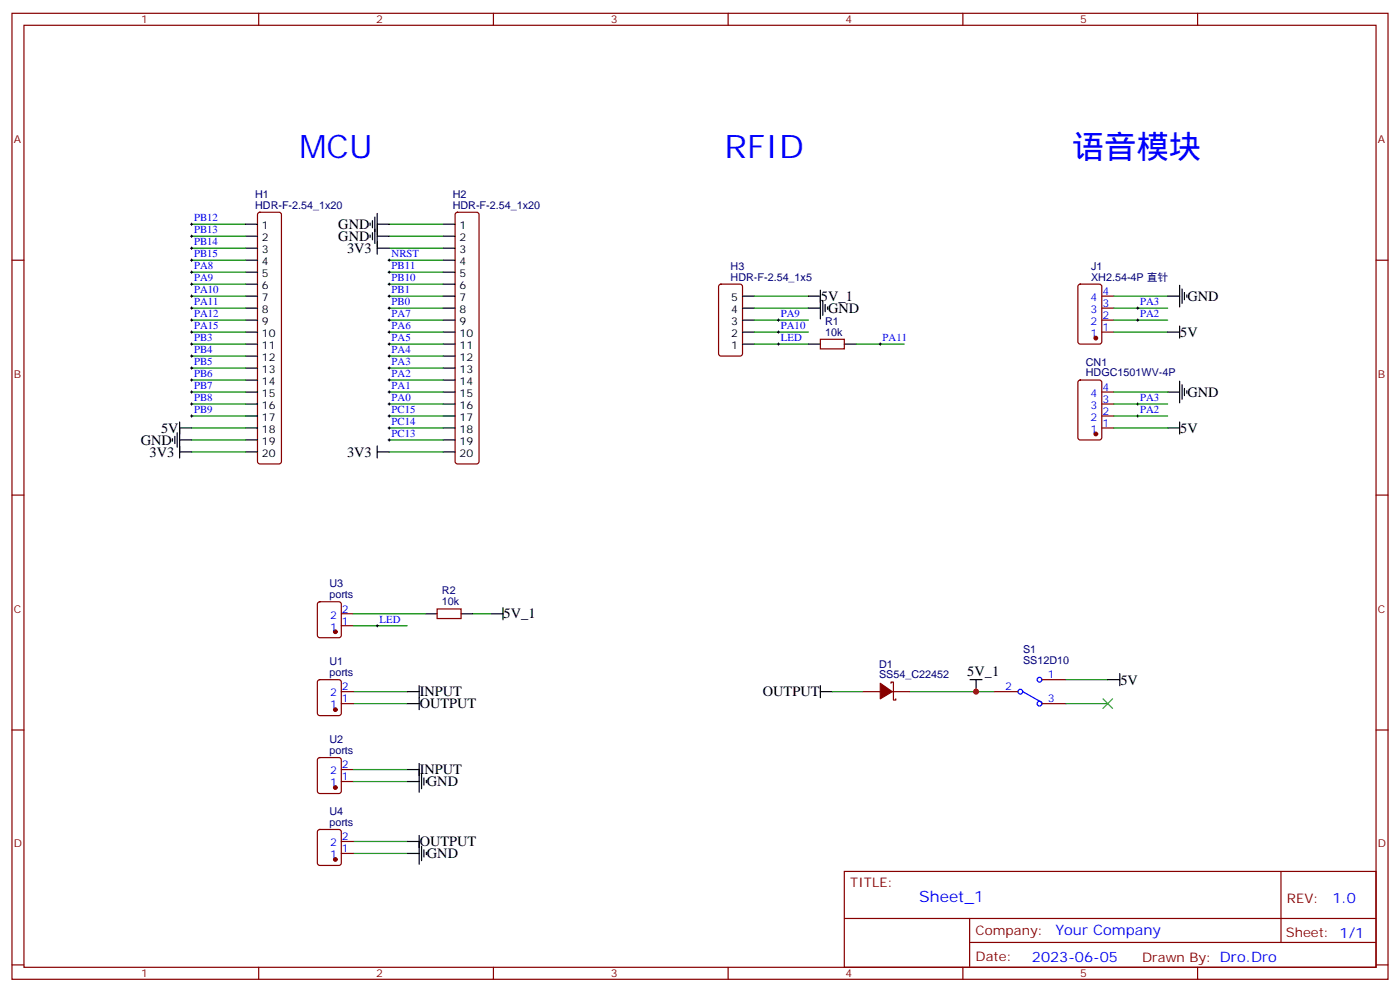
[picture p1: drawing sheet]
<svg xmlns="http://www.w3.org/2000/svg" width="412mm" height="292mm" viewBox="0 0 412 292" stroke-linecap="round" stroke-linejoin="round" font-family="sans-serif">
<g fill="none" stroke="#870000" stroke-width=".35">
<path d="M3.5 3.9h405.4v284.4h-405.4zM7.1 7.4h398.2v277.3h-398.2zM76.2 3.9v3.5M145.3 3.9v3.5M214.5 3.9v3.5M283.6 3.9v3.5M352.8 3.9v3.5M3.5 76.6h3.6M76.1 62.7l.5-.2h5.6l.5 .2 .2 .5v72.7l-.2 .5-.5 .2h-5.6l-.5-.3-.3-.4v-72.7zM134.3 62.7l.5-.2h5.6l.5 .2 .2 .5v72.7l-.2 .5-.5 .2h-5.6l-.5-.3-.2-.4v-72.7zM405.3 76.6h3.6M211.9 83.9l.5-.3h5.6l.7 .5v20l-.4 .7h-5.9l-.7-.5v-20z"/>
<path d="M241.7 99.9h7v2.8h-7zM317.7 83.9l.5-.3h5.6l.7 .5 .1 16.5-.5 .6-5.9 .1-.6-.5-.1-16.5zM324.6 87.2h3.5M324.6 90.7h3.5M324.6 94.2h3.5M324.6 97.8h3.5M317.7 112.1l.5-.2h5.6l.7 .4 .1 16.5-.5 .6-5.9 .1-.6-.5-.1-16.4zM324.6 118.9h3.5M324.6 115.4h3.5M324.6 126h3.5M324.6 122.4h3.5M3.5 145.7h3.6"/>
<path d="M405.3 145.7h3.6M93.7 177.3l.5-.2h5.6l.7 .5v9.4l-.4 .7h-5.9l-.7-.4v-9.5zM128.8 179.2h7v2.9h-7zM100.5 184.2h3.6M100.5 180.7h3.6M3.5 214.9h3.6M93.7 200.3l.5-.2h5.6l.7 .4v9.4l-.4 .7h-5.9l-.7-.4v-9.4zM100.5 207.1h3.6M100.5 203.6h3.6M254 203.6h5.3M262.5 201.1v-.3h.7v5.3h.7v-.4M262.8 203.6h5.3"/>
<path d="M292.8 203.6h7.1M306.9 207.1h7.1M306.9 200.1h7.1M405.3 214.9h3.6M93.7 223.2l.5-.2h5.6l.7 .4v9.5l-.4 .6-5.9 .1-.7-.5v-9.4zM100.5 230h3.6M100.5 226.5h3.6M93.7 244.4l.5-.2h5.6l.7 .4v9.4l-.4 .7h-5.9l-.7-.4v-9.4zM100.5 251.2h3.6M100.5 247.7h3.6M248.7 256.5h156.6v28.2h-156.6zM377.3 256.5v20.9"/>
<path d="M248.7 270.4h156.5M285.6 277.4h119.6M285.6 270.4v14.1M3.5 284h3.6M76.2 284.7v3.6M145.3 284.7v3.6M214.5 284.7v3.6M283.6 284.7v3.6M352.8 284.7v3.6M405.3 284h3.6"/>
</g>
<g fill="none" stroke="#008700" stroke-width=".35">
<path d="M56.4 66h15.9M56.4 69.5h15.9M56.4 73.1h15.9M56.4 76.6h15.9M114.7 66h15.8M114.7 69.5h15.8M114.7 73.1h15.8M114.7 76.6h15.8M56.4 90.7h15.9M56.4 87.2h15.9M56.4 83.6h15.9M56.4 80.1h15.9"/>
<path d="M56.4 97.8h15.9M56.4 94.2h15.9M114.7 90.7h15.8M114.7 87.2h15.8M114.7 83.6h15.8M114.7 80.1h15.8M114.7 97.8h15.8M114.7 94.2h15.8M222.2 90.7h15.9M222.2 87.2h15.9M222.2 97.8h15.9M222.2 94.2h15.9"/>
<path d="M328.1 90.7h15.9M328.1 87.2h15.9M328.1 97.8h15.9M328.1 94.2h15.9M56.4 104.8h15.9M56.4 101.3h15.9M56.4 118.9h15.9M56.4 115.4h15.9M56.4 111.9h15.9M56.4 108.3h15.9M114.7 104.8h15.8M114.7 101.3h15.8"/>
<path d="M114.7 118.9h15.8M114.7 115.4h15.8M114.7 111.9h15.8M114.7 108.3h15.8M222.2 101.3h15.9M252.2 101.3h14.1M328.1 118.9h15.9M328.1 115.4h15.9M56.4 133h15.9M56.4 129.5h15.9M56.4 126h15.9M56.4 122.4h15.9"/>
<path d="M114.7 133h15.8M114.7 129.5h15.8M114.7 126h15.8M114.7 122.4h15.8M328.1 126h15.9M328.1 122.4h15.9M104.1 184.2h15.8M104.1 180.7h21.1M139.3 180.7h5.3M104.1 207.1h15.8M104.1 203.6h15.8M245.2 203.6h8.8"/>
<path d="M268.1 203.6h24.7M314 207.1h12.3M314 200.1h12.3M104.1 226.5h15.8M104.1 230h15.8M104.1 251.2h15.8M104.1 247.7h15.8"/>
</g>
<g fill="none" stroke="#000" stroke-width=".35">
<path d="M72.3 66h3.5M72.3 69.5h3.5M72.3 73.1h3.5M72.3 76.6h3.5M109 65.7v.7M109 69.2v.7M109.7 64.9v2.2M109.7 68.5v2.1M110.4 63.9v7.7M111.1 66h3.6M111.1 69.5h3.6M111.1 73.1h3.6"/>
<path d="M111.1 62.8v12M130.5 66h3.6M130.5 69.5h3.6M130.5 73.1h3.6M130.5 76.6h3.6M72.3 80.1h3.5M72.3 83.6h3.5M72.3 87.2h3.5M72.3 90.7h3.5M72.3 94.2h3.5M72.3 97.8h3.5M130.5 80.1h3.6"/>
<path d="M130.5 83.6h3.6M130.5 87.2h3.6M130.5 90.7h3.6M130.5 94.2h3.6M130.5 97.8h3.6M218.7 87.2h3.5M218.7 90.7h3.5M218.7 94.2h3.5M218.7 97.8h3.5M238.1 87.2h3.6M238.1 90.7h3.6M241.7 85.4v8.5"/>
<path d="M242.4 88.6v4.2M243.1 89.6v2.2M243.8 90.3v.8M344 87.2h3.5M344 97.8h3.5M347.5 84v6.3M347.5 96v3.5M348.2 85.1v4.2M348.9 86.1v2.1M349.6 86.8v.7M72.3 101.3h3.5M72.3 104.8h3.5"/>
<path d="M72.3 108.3h3.5M72.3 111.9h3.5M72.3 115.4h3.5M72.3 118.9h3.5M130.5 101.3h3.6M130.5 104.8h3.6M130.5 108.3h3.6M130.5 111.9h3.6M130.5 115.4h3.6M130.5 118.9h3.6M218.7 101.3h3.5M238.1 101.3h3.6"/>
<path d="M248.7 101.3h3.5M344 115.4h3.5M347.5 112.2v6.4M348.2 113.3v4.2M348.9 114.3v2.2M349.6 115v.7M50.8 129.2v.7M51.5 128.4v2.2M52.2 127.4v4.2M52.9 126h3.5M52.9 129.5h3.5M52.9 133h3.5"/>
<path d="M52.9 124.2v10.6M72.3 122.4h3.5M72.3 126h3.5M72.3 129.5h3.5M72.3 133h3.5M111.1 133h3.6M111.1 131.3v3.5M130.5 122.4h3.6M130.5 126h3.6M130.5 129.5h3.6M130.5 133h3.6M344 126h3.5"/>
<path d="M347.5 124.2v3.5M148.2 178.9v3.5M125.2 180.7h3.6M135.8 180.7h3.5M144.6 180.7h3.6M329.8 198.3v3.5M119.9 203.6h3.6M119.9 207.1h3.6M123.5 201.8v7.1M241.7 203.6h3.5M241.7 201.8v3.6M285.8 200.1h3.5"/>
<path d="M287.5 200.1v3.5M326.3 200.1h3.5M119.9 226.5h3.6M119.9 230h3.6M123.5 224.8v8.4M124.2 227.9v4.3M124.9 229v2.1M125.6 229.7v.7M119.9 251.2h3.6M119.9 247.7h3.6M123.5 245.9v8.5M124.2 249.1v4.2"/>
<path d="M124.9 250.2v2.1M125.6 250.9v.7"/>
</g>
<g fill="none" stroke="#000" stroke-width=".29">
<path d="M56.1 66h.7M56.1 69.5h.7M56.1 73.1h.7M56.1 76.6h.7M56.4 65.7v.7M56.4 69.2v.7M56.4 72.7v.7M56.4 76.2v.7M56.4 79.8v.7M114.3 76.6h.7M114.7 76.2v.7M114.7 79.8v.7"/>
<path d="M56.1 80.1h.7M56.1 83.6h.7M56.1 87.2h.7M56.1 90.7h.7M56.1 94.2h.7M56.1 97.8h.7M56.4 83.3v.7M56.4 86.8v.7M56.4 90.3v.8M56.4 93.9v.7M56.4 97.4v.7M114.3 80.1h.7"/>
<path d="M114.3 83.6h.7M114.3 87.2h.7M114.3 90.7h.7M114.3 94.2h.7M114.3 97.8h.7M114.7 83.3v.7M114.7 86.8v.7M114.7 90.3v.8M114.7 93.9v.7M114.7 97.4v.7M229 94.2h.7M229 97.8h.7"/>
<path d="M229.3 93.9v.7M229.3 97.4v.7M334.8 90.7h.7M334.8 94.2h.7M335.1 90.3v.8M335.1 93.9v.7M56.1 101.3h.7M56.1 104.8h.7M56.1 108.3h.7M56.1 111.9h.7M56.1 115.4h.7M56.1 118.9h.7"/>
<path d="M56.4 100.9v.7M56.4 104.5v.7M56.4 108v.7M56.4 111.5v.7M56.4 115v.7M56.4 118.6v.7M114.3 101.3h.7M114.3 104.8h.7M114.3 108.3h.7M114.3 111.9h.7M114.3 115.4h.7M114.3 118.9h.7"/>
<path d="M114.7 100.9v.7M114.7 104.5v.7M114.7 108v.7M114.7 111.5v.7M114.7 115v.7M114.7 118.6v.7M229 101.3h.7M229.3 100.9v.7M258.9 101.3h.7M259.3 100.9v.7M334.8 118.9h.7M335.1 118.6v.7"/>
<path d="M56.1 122.4h.7M56.4 122.1v.7M114.3 122.4h.7M114.3 129.5h.7M114.3 126h.7M114.7 122.1v.7M114.7 125.6v.7M114.7 129.2v.7M334.8 122.4h.7M335.1 122.1v.7M110.8 184.2h.7M111.1 183.8v.7"/>
</g>
<g fill="#870000" stroke="#870000" stroke-width=".35">
<path d="M259.3 201.1l3.5 2.5-3.5 2.1z"/>
<circle cx="98.8" cy="185.9" r=".53"/>
<circle cx="98.8" cy="208.9" r=".53"/>
<circle cx="98.8" cy="231.8" r=".53"/>
<circle cx="98.8" cy="253" r=".53"/>
<circle cx="322.8" cy="99.5" r=".53"/>
<circle cx="322.8" cy="127.7" r=".53"/>
</g>
<g fill="none" stroke="#00f" stroke-width=".35">
<path d="M301.3 203.6l5.6 3.2M306.9 207.1a.71 .71 0 0 0-1-.6 .71 .71 0 0 0-.2 1.1 .71 .71 0 0 0 1.2-.2v-.3"/>
<circle cx="300.6" cy="203.6" r=".71"/>
<circle cx="306.2" cy="200.1" r=".71"/>
</g>
<path d="M324.9 205.7l2.8 2.8M327.7 205.7l-2.8 2.8" fill="none" stroke="#3c3" stroke-width=".35"/>
<circle cx="287.5" cy="203.6" r=".88" fill="#c00"/>
<g font-size="9.5" fill="#00f">
<text x="88.2" y="46.6">MCU</text>
<text x="213.4" y="46.6">RFID</text>
<text x="315.7" y="46.6">语音模块</text>
</g>
<text font-size="4.6" fill="#00f" x="270.8" y="265.5">Sheet_1</text>
<g font-size="4.2">
<text x="99.7" y="67.4">GND</text>
<text x="99.7" y="70.9">GND</text>
<text x="102.2" y="74.5">3V3</text>
<text x="241.8" y="88.6">5V_1</text>
<text x="349.8" y="88.6">GND</text>
<text x="243.9" y="92.1">GND</text>
<text x="347.7" y="99.2">5V</text>
<text x="349.8" y="116.8">GND</text>
<text x="41.5" y="130.9">GND</text>
<text x="47.4" y="127.4">5V</text>
<text x="347.7" y="127.4">5V</text>
<text x="44" y="134.4">3V3</text>
<text x="102.2" y="134.4">3V3</text>
<text x="148.3" y="182">5V_1</text>
<text x="284.9" y="199">5V_1</text>
<text x="330" y="201.5">5V</text>
<text x="123.6" y="205">INPUT</text>
<text x="123.6" y="208.5">OUTPUT</text>
<text x="224.7" y="205">OUTPUT</text>
<text x="123.6" y="227.9">INPUT</text>
<text x="125.8" y="231.5">GND</text>
<text x="123.6" y="249.1">OUTPUT</text>
<text x="125.8" y="252.6">GND</text>
</g>
<g font-size="4.2" fill="#00f">
<text x="392.5" y="265.8">1.0</text>
<text x="310.9" y="275.3">Your Company</text>
<text x="304" y="283.1">2023-06-05</text>
</g>
<g font-size="3.9" fill="#800">
<text x="250.5" y="261.1">TITLE:</text>
<text x="379.1" y="265.8">REV:</text>
<text x="287.4" y="275.3">Company:</text>
<text x="378.7" y="275.9">Sheet: 1/1</text>
<text x="287.4" y="283">Date:</text>
<text x="336.4" y="283.1">Drawn By: Dro.Dro</text>
</g>
<g font-size="3.2" fill="#800">
<text x="41.6" y="6.9">1</text>
<text x="110.8" y="6.9">2</text>
<text x="179.9" y="6.9">3</text>
<text x="249.1" y="6.9">4</text>
<text x="318.2" y="6.9">5</text>
<text x="4.1" y="42">A</text>
<text x="405.9" y="42">A</text>
<text x="4.1" y="111.2">B</text>
<text x="405.9" y="111.2">B</text>
<text x="4.1" y="180.3">C</text>
<text x="405.9" y="180.3">C</text>
<text x="4.1" y="249.4">D</text>
<text x="405.9" y="249.4">D</text>
<text x="41.6" y="287.7">1</text>
<text x="110.8" y="287.7">2</text>
<text x="179.9" y="287.7">3</text>
<text x="249.1" y="287.7">4</text>
<text x="318.2" y="287.7">5</text>
</g>
<g font-size="3.2" fill="#000080">
<text x="75.2" y="58.3">H1</text>
<text x="133.4" y="58.3">H2</text>
<text x="75.2" y="61.4">HDR-F-2.54_1x20</text>
<text x="133.4" y="61.4">HDR-F-2.54_1x20</text>
<text x="215.2" y="82.6">HDR-F-2.54_1x5</text>
<text x="215.2" y="79.4">H3</text>
<text x="321.4" y="82.6">XH2.54-4P 直针</text>
<text x="321.4" y="79.4">J1</text>
<text x="243.1" y="95.6">R1</text>
<text x="243.1" y="98.8">10k</text>
<text x="319.8" y="107.6">CN1</text>
<text x="319.8" y="110.8">HDGC1501WV-4P</text>
<text x="97" y="172.8">U3</text>
<text x="97" y="176.1">ports</text>
<text x="130.2" y="178.2">10k</text>
<text x="130.2" y="175">R2</text>
<text x="97" y="195.8">U1</text>
<text x="258.9" y="196.5">D1</text>
<text x="301.4" y="195.5">SS12D10</text>
<text x="301.4" y="192.3">S1</text>
<text x="97" y="199">ports</text>
<text x="258.9" y="199.7">SS54_C22452</text>
<text x="97" y="221.9">ports</text>
<text x="97" y="218.7">U2</text>
<text x="97" y="239.9">U4</text>
<text x="97" y="243.1">ports</text>
</g>
<g font-size="3.2" fill="#00f">
<text x="57.1" y="65.1">PB12</text>
<text x="57.1" y="68.7">PB13</text>
<text x="57.1" y="72.2">PB14</text>
<text x="57.1" y="75.7">PB15</text>
<text x="115.4" y="75.7">NRST</text>
<text x="57.1" y="79.2">PA8</text>
<text x="57.1" y="82.8">PA9</text>
<text x="115.4" y="82.8">PB10</text>
<text x="115.4" y="79.2">PB11</text>
<text x="57.1" y="86.3">PA10</text>
<text x="57.1" y="89.8">PA11</text>
<text x="115.4" y="89.8">PB0</text>
<text x="115.4" y="86.3">PB1</text>
<text x="321.2" y="88.6">4</text>
<text x="324.7" y="86.8">4</text>
<text x="335.8" y="89.8">PA3</text>
<text x="57.1" y="93.3">PA12</text>
<text x="115.4" y="93.3">PA7</text>
<text x="230" y="93.3">PA9</text>
<text x="321.2" y="92.1">3</text>
<text x="321.2" y="95.6">2</text>
<text x="324.7" y="90.3">3</text>
<text x="324.7" y="93.9">2</text>
<text x="335.8" y="93.3">PA2</text>
<text x="57.1" y="96.9">PA15</text>
<text x="57.1" y="100.4">PB3</text>
<text x="115.4" y="100.4">PA5</text>
<text x="115.4" y="96.9">PA6</text>
<text x="230" y="96.9">PA10</text>
<text x="230" y="100.4">LED</text>
<text x="260" y="100.4">PA11</text>
<text x="321.2" y="99.2">1</text>
<text x="324.7" y="97.4">1</text>
<text x="57.1" y="103.9">PB4</text>
<text x="57.1" y="107.5">PB5</text>
<text x="115.4" y="107.5">PA3</text>
<text x="115.4" y="103.9">PA4</text>
<text x="57.1" y="111">PB6</text>
<text x="115.4" y="111">PA2</text>
<text x="57.1" y="114.5">PB7</text>
<text x="57.1" y="118">PB8</text>
<text x="115.4" y="118">PA0</text>
<text x="115.4" y="114.5">PA1</text>
<text x="321.2" y="116.8">4</text>
<text x="324.7" y="118.6">3</text>
<text x="324.7" y="115">4</text>
<text x="335.8" y="118">PA3</text>
<text x="57.1" y="121.6">PB9</text>
<text x="115.4" y="125.1">PC14</text>
<text x="115.4" y="121.6">PC15</text>
<text x="321.2" y="123.9">2</text>
<text x="321.2" y="120.3">3</text>
<text x="324.7" y="125.6">1</text>
<text x="324.7" y="122.1">2</text>
<text x="335.8" y="121.6">PA2</text>
<text x="115.4" y="128.6">PC13</text>
<text x="321.2" y="127.4">1</text>
<text x="97.2" y="185.6">1</text>
<text x="97.2" y="182.1">2</text>
<text x="100.7" y="183.8">1</text>
<text x="100.7" y="180.3">2</text>
<text x="111.8" y="183.3">LED</text>
<text x="100.7" y="203.2">2</text>
<text x="296.1" y="203.2">2</text>
<text x="308.7" y="199.7">1</text>
<text x="97.2" y="208.5">1</text>
<text x="97.2" y="205">2</text>
<text x="100.7" y="206.8">1</text>
<text x="308.7" y="206.8">3</text>
<text x="97.2" y="227.9">2</text>
<text x="100.7" y="226.2">2</text>
<text x="97.2" y="231.5">1</text>
<text x="100.7" y="229.7">1</text>
<text x="97.2" y="249.1">2</text>
<text x="100.7" y="250.9">1</text>
<text x="100.7" y="247.3">2</text>
<text x="97.2" y="252.6">1</text>
</g>
<g font-size="3.2">
<text x="77.2" y="67.4">1</text>
<text x="77.2" y="70.9">2</text>
<text x="135.4" y="67.4">1</text>
<text x="135.4" y="70.9">2</text>
<text x="77.2" y="74.5">3</text>
<text x="77.2" y="78">4</text>
<text x="135.4" y="74.5">3</text>
<text x="135.4" y="78">4</text>
<text x="77.2" y="81.5">5</text>
<text x="135.4" y="81.5">5</text>
<text x="77.2" y="85.1">6</text>
<text x="77.2" y="88.6">7</text>
<text x="135.4" y="85.1">6</text>
<text x="135.4" y="88.6">7</text>
<text x="215.4" y="88.6">5</text>
<text x="77.2" y="92.1">8</text>
<text x="77.2" y="95.6">9</text>
<text x="135.4" y="92.1">8</text>
<text x="135.4" y="95.6">9</text>
<text x="215.4" y="95.6">3</text>
<text x="215.4" y="92.1">4</text>
<text x="77.2" y="99.2">10</text>
<text x="135.4" y="99.2">10</text>
<text x="215.4" y="99.2">2</text>
<text x="77.2" y="102.7">11</text>
<text x="77.2" y="106.2">12</text>
<text x="135.4" y="102.7">11</text>
<text x="135.4" y="106.2">12</text>
<text x="215.4" y="102.7">1</text>
<text x="77.2" y="109.7">13</text>
<text x="77.2" y="113.3">14</text>
<text x="135.4" y="109.7">13</text>
<text x="135.4" y="113.3">14</text>
<text x="77.2" y="116.8">15</text>
<text x="135.4" y="116.8">15</text>
<text x="77.2" y="120.3">16</text>
<text x="77.2" y="123.9">17</text>
<text x="135.4" y="120.3">16</text>
<text x="135.4" y="123.9">17</text>
<text x="77.2" y="127.4">18</text>
<text x="77.2" y="130.9">19</text>
<text x="135.4" y="127.4">18</text>
<text x="135.4" y="130.9">19</text>
<text x="77.2" y="134.4">20</text>
<text x="135.4" y="134.4">20</text>
</g>
</svg>
